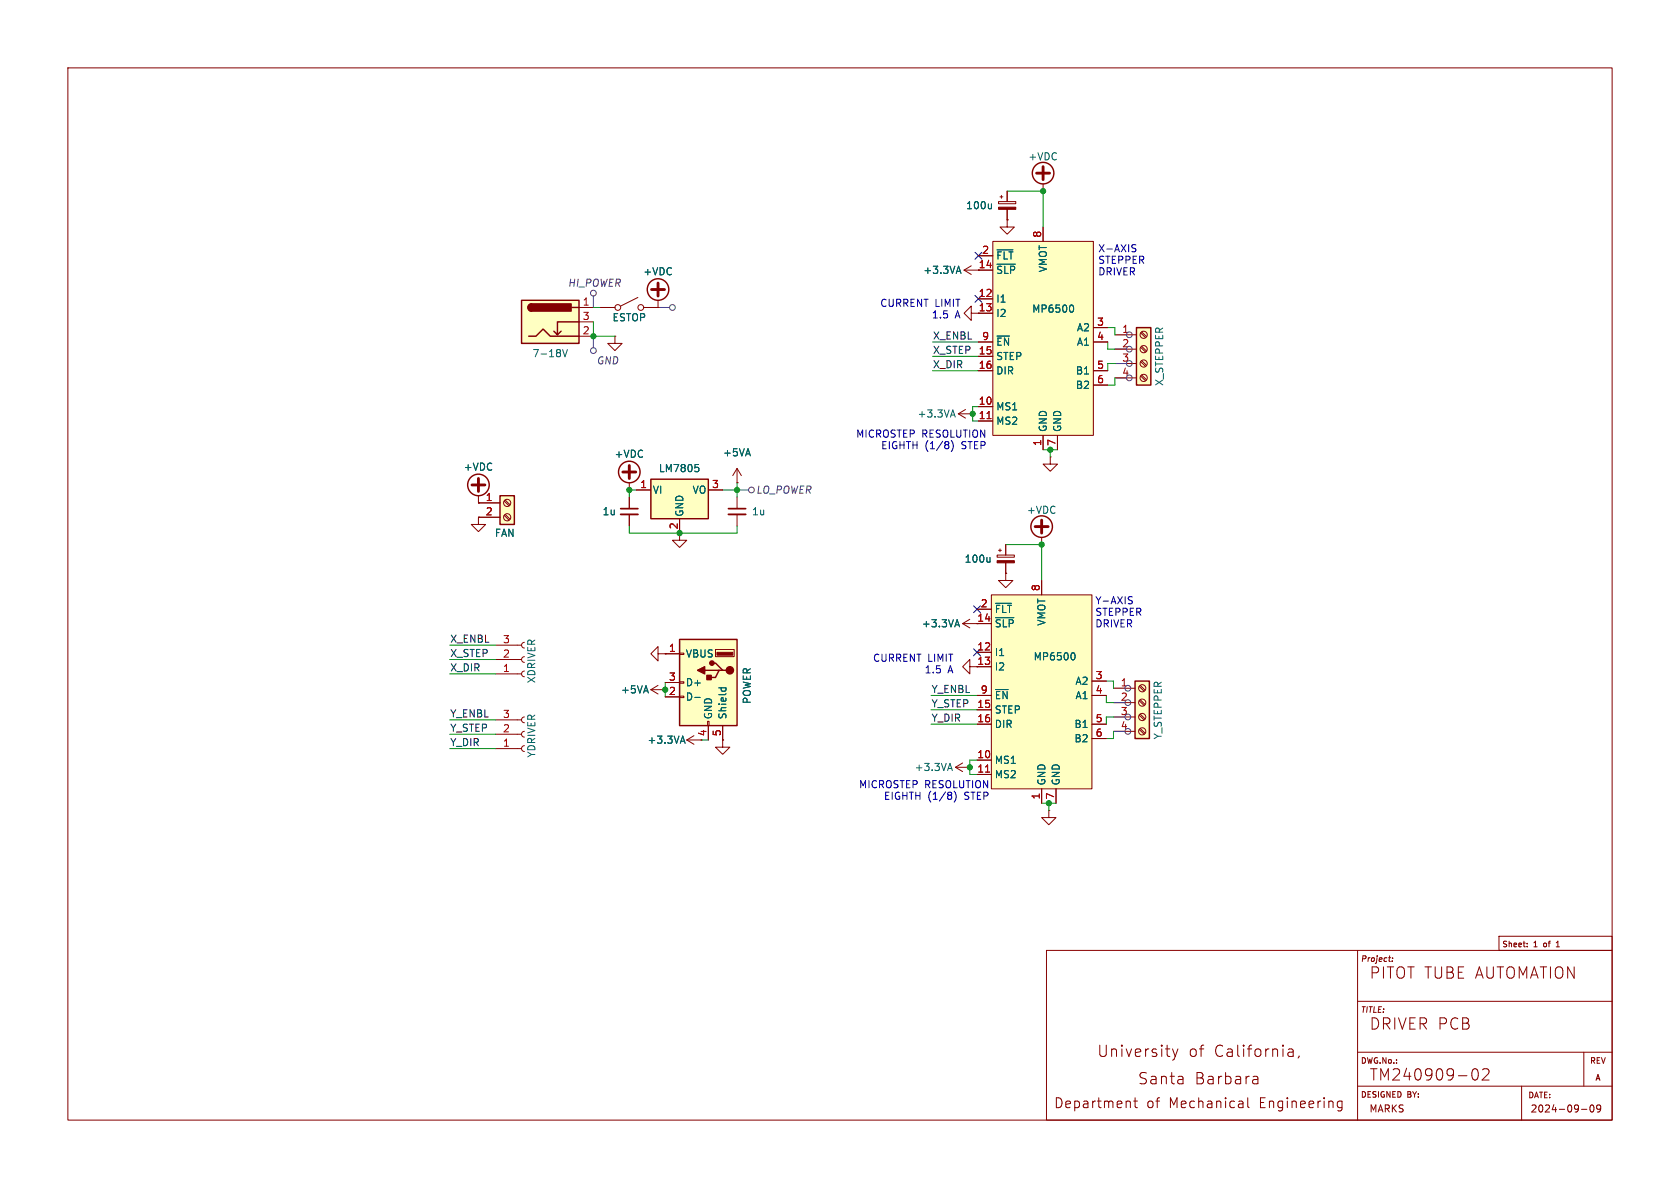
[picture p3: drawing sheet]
<svg xmlns="http://www.w3.org/2000/svg" width="297mm" height="210mm" viewBox="0 0 297 210" stroke-linecap="round" stroke-linejoin="round" font-family="sans-serif">
<g fill="none" stroke="#840000" stroke-width=".18">
<path d="M12 12h273v186h-273zM176.5 35.6h3.1v.4h-3.1zM176.8 34.8h.5M177 34.5v.6M178.1 38.9v1.2h1.2l-1.2 1.3-1.3-1.3h1.3M178.1 38.9h.1M178.1 33.8v1.8M178.1 37v1.9M184.4 33.8h.1M184.4 32.5v1.3M170.4 47.8l1.3 .7M170.4 47.8h2.6"/>
<path d="M171.7 55.4v-1.3l-1.3 1.3 1.3 1.2v-1.2h1.3M171.7 47l-1.3 .8M169.4 73.2l1.3 .7M169.4 73.2h2.6M170.7 72.4l-1.3 .8M172 73.2h.1M111.3 86.6h.1M111.3 85.3v1.3M130.3 87.9v2M130.3 90.9v2.1M176.3 98.1h3v.4h-3zM176.5 97.3h.5"/>
<path d="M176.8 97v.5M177.8 96.3v1.8M177.8 99.5v1.8M185.7 80.8v1.2h1.2l-1.2 1.3-1.3-1.3h1.3M185.7 80.8h.1M87.6 114h4.6M87.6 116.6h4.6M87.6 119.1h4.6M92.7 113.5l-.3 .2-.2 .4 .2 .3 .3 .2M92.7 116.1l-.3 .1-.2 .4 .2 .3 .3 .2M92.7 118.6l-.3 .2-.2 .3 .2 .4 .3 .1M185 168h100v30h-100z"/>
<path d="M240 177h45M240 168v30M245.5 169.3h.4M245.7 170h.1M246.1 169.9v.1M246.2 169.3v.1M265 165.5h20v2.5h-20zM270 167.3v.1M270 166.8v.1M275.1 167.4h.6M275.3 166.5l-.2 .2M199.8 194.7v1.1"/>
<path d="M200.4 194.6h.7M200.7 194.1v1.5l.1 .1 .3 .1M207.3 185.4l.5 1.4M207.8 186.8l-.2 .4-.3 .2M208.2 185.4l-.4 1.4M219.7 194.7l.1 1.1M219.8 195.7l-.2 .1M219.8 195.1h-.2M220.6 194.1v1.5l.2 .2M221.7 190.3l.6 .1 .1 1.2M222.4 191.5l-.7 .1M222.4 190.7l-.7 .1"/>
<path d="M227.8 185.5l.2-.1 .5 .1 .1 1.3M227.8 186.7l.2 .1 .6-.1M228.6 185.9l-.8 .2M229.7 186.7l-.2 .3M237.3 194.7l-.5-.1-.4 .4v.5l.2 .2h.7M237.3 194.6v1.5a.47 .47 0 0 1-.8 .2M240 186h45M240 192h45M260.4 189.1a.48 .48 0 0 1 .5-.2 .48 .48 0 0 1 .3 .4 1.03 1.03 0 0 1-.5 1.6 1.22 1.22 0 0 1-.3-1.8zM262.1 189.1l.3-.2 .7 .1a.54 .54 0 0 1 0 .8l-1.1 1.1h1.2M269 192v6M279.6 196.1h.9"/>
<path d="M280 186v6M281.3 195.4l.1-.1a.67 .67 0 0 1 .4 .7 .67 .67 0 0 1-.4 .6 .83 .83 0 0 1-.1-1.2zM283 195.9l-.3 .2-.3-.1-.1-.1 .1-.5 .3-.1 .2 .1a.83 .83 0 0 1-.3 1.2h-.2"/>
</g>
<path d="M183.3 30.6h2.2M184.4 29.5v2.3M110.1 83.4h2.3M111.3 82.3v2.3" fill="none" stroke="#840000" stroke-width=".51"/>
<g fill="none" stroke="#840000" stroke-width=".25">
<circle cx="184.4" cy="30.6" r="1.9"/>
<circle cx="111.3" cy="83.4" r="1.9"/>
</g>
<path d="M128.8 90.9h3" fill="none" stroke="#840000" stroke-width=".33"/>
<path d="M128.8 89.9h3" fill="none" stroke="#840000" stroke-width=".3"/>
<g fill="#840000" stroke="#840000" stroke-width=".18">
<path d="M176.5 36.6h3.1v.4h-3.1z"/>
<path d="M176.3 99.1h3v.4h-3z"/>
</g>
<path d="M175.3 36.1v.8M175.3 36.8l-.2 .1M169.2 48h.6M169.5 47.1l.4 1.2M168.1 73.4h.7M168.5 72.5l.4 1.2M175 98.5v.9M175 99.3l-.2 .1" fill="none" stroke="#006464" stroke-width=".18"/>
<path d="M175.5 42.7h17.8v34.3h-17.8z" fill="#ffffc2"/>
<g fill="none" stroke="#840000" stroke-width=".18">
<path d="M173 52.8h2.5M173 55.4h2.5M173 47.8h2.5M173 45.2h2.5M175.5 42.7h17.8v34.3h-17.8zM184.4 40.1v2.6M193.3 57.9h2.5M173 71.9h2.5M173 74.4h2.5M173 63h2.5M173 65.5h2.5M173 60.5h2.5"/>
<path d="M184.4 77v2.5M186.9 77v2.5M193.3 65.5h2.5M193.3 60.5h2.5M193.3 68.1h2.5M184.1 96.3h.1M184.1 95v1.3M177.8 101.3v1.3h1.3l-1.3 1.3-1.3-1.3h1.3M177.8 101.3h.1"/>
</g>
<path d="M174.5 74h.7" fill="none" stroke="#a90000" stroke-width=".18"/>
<path d="M176.2 46.7h3.3M176.2 44.2h2.9M176.2 59.4h2.3M189.5 53.9a.79 .79 0 0 1 0 1.3" fill="none" stroke="#006464" stroke-width=".18"/>
<path d="M183 93.1h2.3M184.1 91.9v2.3" fill="none" stroke="#840000" stroke-width=".51"/>
<circle cx="184.1" cy="93.1" r="1.9" fill="none" stroke="#840000" stroke-width=".25"/>
<path d="M175.3 105.2h17.7v34.2h-17.7z" fill="#ffffc2"/>
<g fill="none" stroke="#840000" stroke-width=".18">
<path d="M171.4 117.9v-1.3l-1.2 1.3 1.2 1.2v-1.2h3.9M172.7 115.3h2.6M172.7 110.2h2.6M172.7 107.7h2.6M175.3 105.2h17.7v34.2h-17.7zM184.1 102.6v2.6M168.9 135.6l1.3 .8M168.9 135.6h2.5M170.2 134.9l-1.3 .7M171.4 135.6h.1M172.7 134.4h2.6M172.7 136.9h2.6"/>
<path d="M172.7 125.5h2.6M172.7 128h2.6M172.7 122.9h2.6M184.1 139.4v2.6M186.7 139.4v2.6M193 128h2.6M193 120.4h2.6M193 122.9h2.6M193 130.6h2.6M185.4 143.3v1.2h1.3l-1.3 1.3-1.3-1.3h1.3M185.4 143.3h.1"/>
</g>
<path d="M174.2 136.5h.8" fill="none" stroke="#a90000" stroke-width=".18"/>
<path d="M176 109.2h3.2M176 106.7h2.8M189.8 115.4a.79 .79 0 0 1 0 1.3M167.6 135.9h.6M167.9 134.9l.5 1.3M176 121.9h2.2" fill="none" stroke="#006464" stroke-width=".18"/>
<path d="M200.7 120.4h2.5v10.2h-2.5z" fill="#ffffc2"/>
<path d="M200.7 120.4h2.5v10.2h-2.5z" fill="none" stroke="#840000" stroke-width=".25"/>
<g fill="none" stroke="#840000" stroke-width=".18">
<path d="M87.6 127.3h4.6M87.6 129.8h4.6M87.6 132.3h4.6M92.7 126.7l-.4 .2-.1 .3 .1 .4 .4 .2M92.7 129.3l-.4 .1-.1 .4 .1 .4 .4 .1M92.7 131.8l-.4 .2-.1 .3 .1 .4 .4 .1M196.8 121.7h3.9M196.8 124.2h3.9M196.8 126.7h3.9M196.8 129.3h3.9M201.4 129l.9 .8M201.4 126.4l.9 .9"/>
<path d="M201.4 123.9l.9 .8M201.4 121.3l.9 .9M201.6 128.8l.8 .8M201.6 126.2l.8 .9M201.6 123.7l.8 .8M201.6 121.2l.8 .8"/>
<circle cx="201.9" cy="121.7" r=".63"/>
<circle cx="201.9" cy="124.2" r=".63"/>
<circle cx="201.9" cy="126.7" r=".63"/>
<circle cx="201.9" cy="129.3" r=".63"/>
</g>
<path d="M115.1 84.7h10.1v7h-10.1z" fill="#ffffc2"/>
<g fill="none" stroke="#840000" stroke-width=".25">
<path d="M115.1 84.7h10.1v7h-10.1z"/>
<circle cx="116.3" cy="51.2" r="1.9"/>
</g>
<g fill="none" stroke="#840000" stroke-width=".18">
<path d="M106.2 54.4h2.5M108.7 59.4v1.3h1.3l-1.3 1.3-1.3-1.3h1.3M108.7 59.4h.1M112.8 52.6l-3.1 1.5M113.8 54.4h2.5M116.3 54.4h.1M116.3 53.1v1.3M112.5 86.6h2.6M120.1 91.7v2.5M125.2 86.6h2.6"/>
<circle cx="109.2" cy="54.4" r=".51"/>
<circle cx="113.3" cy="54.4" r=".51"/>
</g>
<path d="M122.9 82.1h.6M123 82.6h.3l.3 .2-.2 .5-.4 .1" fill="none" stroke="#006464" stroke-width=".18"/>
<path d="M115.2 51.2h2.3M116.3 50v2.3" fill="none" stroke="#840000" stroke-width=".51"/>
<path d="M200.9 57.9h2.6v10.2h-2.6z" fill="#ffffc2"/>
<path d="M200.9 57.9h2.6v10.2h-2.6z" fill="none" stroke="#840000" stroke-width=".25"/>
<g fill="none" stroke="#840000" stroke-width=".18">
<path d="M197.1 59.2h3.8M201.7 58.9l.8 .8M201.8 58.7l.9 .8M197.1 61.7h3.8M197.1 64.3h3.8M197.1 66.8h3.8M201.7 66.5l.8 .8M201.7 63.9l.8 .9M201.7 61.4l.8 .8M201.8 66.3l.9 .8M201.8 63.8l.9 .8M201.8 61.2l.9 .9"/>
<circle cx="202.2" cy="59.2" r=".63"/>
<circle cx="202.2" cy="61.7" r=".63"/>
<circle cx="202.2" cy="66.8" r=".63"/>
<circle cx="202.2" cy="64.3" r=".63"/>
</g>
<path d="M92.2 53.1h10.2v7.6h-10.2z" fill="#ffffc2"/>
<path d="M92.2 53.1h10.2v7.6h-10.2zM93.5 59.4h1.2l1.3-1.2 1.3 1.2h5.1M94 53.7a.64 .64 0 0 0-.7 .7 .64 .64 0 0 0 .7 .6M99.2 58.5l-.6 .7M101.1 54.4h1.3M102.4 56.9h-3.8v2.3l-.7-.7" fill="none" stroke="#840000" stroke-width=".25"/>
<g fill="#840000" stroke="#840000" stroke-width=".25">
<path d="M93.5 53.9l.5-.2v1.3a.64 .64 0 0 1-.6-.4 .64 .64 0 0 1 .1-.7z"/>
<path d="M94 53.7h7v1.3h-7z"/>
</g>
<g fill="none" stroke="#840000" stroke-width=".18">
<path d="M102.4 54.4h2.5M102.4 59.4h2.5M102.4 56.9h2.5M84.6 91.4v1.3h1.3l-1.3 1.3-1.3-1.3h1.3M84.6 91.4h.1M111.3 87.9v2M111.3 90.9v2.1M120.1 94.2v1.3h1.3l-1.3 1.3-1.2-1.3h1.2M116.3 115.6v-1.3l-1.2 1.3 1.2 1.2v-1.2h1.3M117.6 115.6h.1M170.2 110.2l1.2 .8M170.2 110.2h2.5"/>
<path d="M171.4 109.5l-1.2 .7M115.1 121.9l1.2 .8M115.1 121.9h2.5M116.3 121.2l-1.2 .7M121.4 130.8l1.3 .8M121.4 130.8h2.6M122.7 130l-1.3 .8M127.8 130.8v1.3h1.2l-1.2 1.3-1.3-1.3h1.3M127.8 130.8h.1"/>
</g>
<path d="M99.5 61.8l.4 1.3 .4-1.3M168.9 110.5h.6M169.2 109.5l.4 1.3M120.4 131h.6M120.7 130.1l.4 1.3" fill="none" stroke="#006464" stroke-width=".18"/>
<path d="M109.7 90.9h3.1" fill="none" stroke="#840000" stroke-width=".33"/>
<path d="M109.7 89.9h3.1" fill="none" stroke="#840000" stroke-width=".3"/>
<path d="M120.1 113h10.2v15.3h-10.2z" fill="#ffffc2"/>
<path d="M120.1 113h10.2v15.3h-10.2zM124.6 118.5h2.5M125.9 117.2h.6l1.3 1.3h.6M127.8 118.5h-.7l-.6 1.3h-1.3" fill="none" stroke="#840000" stroke-width=".25"/>
<g fill="#840000" stroke="#840000" stroke-width=".25">
<path d="M123.3 118.5l1.3-.6v1.2z"/>
<path d="M125 119.4h.7v.7h-.7z"/>
<circle cx="129" cy="118.5" r=".63"/>
<circle cx="125.9" cy="117.2" r=".38"/>
</g>
<path d="M126.7 115.3h2.8v.5h-2.8z" fill="#840000" stroke="#840000" stroke-width=".18"/>
<path d="M117.6 115.6h2.5M120.1 115.4h.8v.3h-.8zM126.5 114.8h3.3v1.3h-3.3zM117.6 123.2h2.5M117.6 120.7h2.5M120.1 123.1h.8v.2h-.8zM120.1 120.5h.8v.3h-.8zM125.1 127.5h.2v.8h-.2zM125.2 128.3v2.5M127.8 128.3v2.5" fill="none" stroke="#840000" stroke-width=".18"/>
<path d="M122.8 123.3h1M127.1 121.6h1.2M127.6 121.6l-.1 .4M128.3 121.6v.4" fill="none" stroke="#006464" stroke-width=".18"/>
<path d="M88.4 87.6h2.5v5.1h-2.5z" fill="#ffffc2"/>
<g fill="none" stroke="#840000" stroke-width=".25">
<path d="M88.4 87.6h2.5v5.1h-2.5z"/>
<circle cx="84.6" cy="85.7" r="1.9"/>
</g>
<g fill="none" stroke="#840000" stroke-width=".18">
<path d="M178.1 38.9h.1M178.1 33.8v1.8M178.1 37v1.9M106.2 54.4h2.5M113.8 54.4h2.5M116.3 54.4h.1M173 52.8h2.5M173 55.4h2.5M173 47.8h2.5M173 45.2h2.5M184.4 40.1v2.6M193.3 57.9h2.5"/>
<path d="M173 71.9h2.5M173 74.4h2.5M173 63h2.5M173 65.5h2.5M173 60.5h2.5M184.4 77v2.5M186.9 77v2.5M193.3 65.5h2.5M193.3 60.5h2.5M193.3 68.1h2.5M84.6 88.9h.1M84.6 91.4h.1"/>
<path d="M84.6 88.9h3.8M84.6 91.4h3.8M84.6 87.6v1.3M89.1 91.1l.9 .8M89.1 88.6l.9 .8M89.3 90.9l.9 .9M89.3 88.4l.9 .8M111.3 86.6h.1M111.3 87.9v2M111.3 90.9v2.1M112.5 86.6h2.6M120.1 91.7v2.5"/>
<path d="M125.2 86.6h2.6M130.3 85.3h.1M130.3 82.8l-.8 1.3M130.3 82.8v2.5M130.3 82.8l.8 1.3M177.8 96.3v1.8M177.8 99.5v1.8M117.6 115.6h.1M117.6 115.6h2.5M172.7 115.3h2.6M172.7 117.9h2.6M172.7 110.2h2.6"/>
<path d="M172.7 107.7h2.6M177.8 101.3h.1M184.1 102.6v2.6M117.6 123.2h2.5M117.6 120.7h2.5M125.2 128.3v2.5M127.8 130.8h.1M127.8 128.3v2.5M172.7 134.4h2.6M172.7 136.9h2.6M172.7 125.5h2.6M172.7 128h2.6"/>
<path d="M172.7 122.9h2.6M184.1 139.4v2.6M186.7 139.4v2.6M193 128h2.6M193 120.4h2.6M193 122.9h2.6M193 130.6h2.6"/>
<circle cx="89.7" cy="91.4" r=".63"/>
<circle cx="89.7" cy="88.9" r=".63"/>
</g>
<path d="M83.4 85.7h2.3M84.6 84.6v2.3" fill="none" stroke="#840000" stroke-width=".51"/>
<g fill="none" stroke="#484848" stroke-width=".18">
<path d="M104.9 52.3v2.1M104.9 59.4v2.1M116.3 54.4h2.1M197.1 59.2h2M197.1 66.8h2M197.1 61.7h2M197.1 64.3h2M130.3 86.6h2M196.8 121.7h2.1M196.8 129.3h2.1M196.8 124.2h2.1M196.8 126.7h2.1"/>
<circle cx="104.9" cy="51.8" r=".51"/>
<circle cx="118.9" cy="54.4" r=".51"/>
<circle cx="199.6" cy="59.2" r=".51"/>
<circle cx="104.9" cy="62" r=".51"/>
<circle cx="199.6" cy="61.7" r=".51"/>
<circle cx="199.6" cy="64.3" r=".51"/>
<circle cx="199.6" cy="66.8" r=".51"/>
<circle cx="132.8" cy="86.6" r=".51"/>
<circle cx="199.4" cy="121.7" r=".51"/>
<circle cx="199.4" cy="124.2" r=".51"/>
<circle cx="199.4" cy="126.7" r=".51"/>
<circle cx="199.4" cy="129.3" r=".51"/>
</g>
<path d="M200.3 43.8l.4 .2 .1 .3-.2 .2h-.3M200.3 43.2l.5 .1M167.6 78.7l.1 .1-.1 .5M167.7 78.2v.2l-.1 .1M168.4 78.1a1.47 1.47 0 0 1-.2 1.7M199.7 106.1l.4 .1 .1 .3-.3 .2h-.3M199.7 105.5h.5M168.1 140.6l.2 .2-.2 .4M168.2 140.2l.1 .1-.2 .2M168.9 140.1a1.47 1.47 0 0 1-.2 1.7" fill="none" stroke="#0000c2" stroke-width=".18"/>
<g fill="none" stroke="#009600" stroke-width=".18">
<path d="M178.1 33.8h6.3v6.3M104.9 56.9v2.5h3.8M104.9 54.4h1.3M195.8 57.9h1.3v1.3M164.8 63h8.2M164.8 60.5h8.2M164.8 65.5h8.2M173 71.9h-1v2.5h1M184.4 79.5h2.5M185.7 79.5v1.3M195.8 60.5v1.2h1.3M197.1 64.3h-1.3v1.2"/>
<path d="M197.1 66.8v1.3h-1.3M111.3 93v1.2h19v-1.2M112.5 86.6h-1.2v1.3M127.8 86.6h2.5M130.3 85.3v2.6M177.8 96.3h6.3v6.3M79.5 116.6h8.1M79.5 114h8.1M79.5 119.1h8.1M79.5 132.3h8.1M79.5 127.3h8.1M79.5 129.8h8.1"/>
<path d="M117.6 120.7v1.2M164.6 122.9h8.1M164.6 125.5h8.1M164.6 128h8.1M172.7 134.4h-1.3v2.5h1.3M195.6 120.4h1.2v1.3M195.6 122.9v1.3h1.2M196.8 129.3v1.3h-1.2M196.8 126.7h-1.2v1.3M184.1 142h2.6M185.4 142v1.3"/>
</g>
<path d="M172.4 44.6l1.2 1.2M172.4 52.2l1.2 1.2M173.6 44.6l-1.2 1.2M173.6 52.2l-1.2 1.2M172.1 114.7l1.2 1.2M172.1 107.1l1.2 1.2M173.3 114.7l-1.2 1.2M173.3 107.1l-1.2 1.2" fill="none" stroke="#000084" stroke-width=".18"/>
<g fill="none" stroke="#006464" stroke-width=".18">
<path d="M175.3 36.1v.8M175.3 36.8l-.2 .1M169.2 48h.6M169.5 47.1l.4 1.2M176.2 46.7h3.3M176.2 44.2h2.9M176.2 59.4h2.3M189.5 53.9a.79 .79 0 0 1 0 1.3M122.9 82.1h.6M123 82.6h.3l.3 .2-.2 .5-.4 .1M175 98.5v.9M175 99.3l-.2 .1"/>
<path d="M168.9 110.5h.6M169.2 109.5l.4 1.3M176 109.2h3.2M176 106.7h2.8M189.8 115.4a.79 .79 0 0 1 0 1.3M120.4 131h.6M120.7 130.1l.4 1.3M122.8 123.3h1M127.1 121.6h1.2M127.6 121.6l-.1 .4M128.3 121.6v.4M176 121.9h2.2"/>
</g>
<path d="M174.5 74h.7M174.2 136.5h.8" fill="none" stroke="#a90000" stroke-width=".18"/>
<g fill="#009600" stroke="#009600" stroke-width=".18">
<circle cx="184.4" cy="33.8" r=".46"/>
<circle cx="172" cy="73.2" r=".46"/>
<circle cx="185.7" cy="79.5" r=".46"/>
<circle cx="104.9" cy="59.4" r=".46"/>
<circle cx="111.3" cy="86.6" r=".46"/>
<circle cx="171.4" cy="135.6" r=".46"/>
<circle cx="184.1" cy="96.3" r=".46"/>
<circle cx="185.4" cy="142" r=".46"/>
<circle cx="130.3" cy="86.6" r=".46"/>
<circle cx="120.1" cy="94.2" r=".46"/>
<circle cx="117.6" cy="121.9" r=".46"/>
</g>
<g font-size="2.8" fill="#840000">
<text x="242" y="173.2">PITOT TUBE AUTOMATION</text>
<text x="242" y="182.2">DRIVER PCB</text>
<text x="193.9" y="187">University</text>
<text x="201.1" y="192">Santa</text>
<text x="210.1" y="187">of</text>
<text x="211.2" y="192">Barbara</text>
<text x="214.6" y="187">California,</text>
<text x="242" y="191.2">TM240909-02</text>
</g>
<g font-size="2.4" fill="#840000">
<text x="186.3" y="196.1">Department</text>
<text x="202.6" y="196.1">of</text>
<text x="206.7" y="196.1">Mechanical</text>
<text x="222.7" y="196.1">Engineering</text>
</g>
<g font-size="1.8" fill="#006464">
<text x="181.7" y="28.5">+VDC</text>
<text x="170.7" y="37.2">100u</text>
<text x="176" y="46.1">~{FLT}</text>
<text x="113.6" y="48.9">+VDC</text>
<text x="163.1" y="48.6">+3.3VA</text>
<text x="176" y="53.7">I1</text>
<text x="176" y="48.6">~{SLP}</text>
<text x="185.3" y="48.2" transform="rotate(-90 185.3 48.2)">VMOT</text>
<text x="108.2" y="57">ESTOP</text>
<text x="176" y="56.2">I2</text>
<text x="182.4" y="55.5">MP6500</text>
<text x="190.3" y="58.8">A2</text>
<text x="94" y="63.3">7-18V</text>
<text x="176" y="63.9">STEP</text>
<text x="176" y="61.3">~{EN}</text>
<text x="190.3" y="61.3">A1</text>
<text x="176" y="66.4">DIR</text>
<text x="190.1" y="66.4">B1</text>
<text x="190.1" y="68.9">B2</text>
<text x="205.8" y="68.3" transform="rotate(-90 205.8 68.3)">X_STEPPER</text>
<text x="162.1" y="74">+3.3VA</text>
<text x="176" y="72.7">MS1</text>
<text x="176" y="75.3">MS2</text>
<text x="185.3" y="76.5" transform="rotate(-90 185.3 76.5)">GND</text>
<text x="187.8" y="76.5" transform="rotate(-90 187.8 76.5)">GND</text>
<text x="81.9" y="83.4">+VDC</text>
<text x="108.5" y="81.1">+VDC</text>
<text x="116.4" y="83.7">LM7805</text>
<text x="127.7" y="80.9">+5VA</text>
<text x="115.3" y="87.5">VI</text>
<text x="122.3" y="87.5">VO</text>
<text x="87.4" y="95.1">FAN</text>
<text x="106.4" y="91.3">1u</text>
<text x="121" y="91.4" transform="rotate(-90 121 91.4)">GND</text>
<text x="132.9" y="91.3">1u</text>
<text x="181.4" y="91">+VDC</text>
<text x="170.4" y="99.7">100u</text>
<text x="162.9" y="111.1">+3.3VA</text>
<text x="175.8" y="111.1">~{SLP}</text>
<text x="175.8" y="108.6">~{FLT}</text>
<text x="185" y="110.7" transform="rotate(-90 185 110.7)">VMOT</text>
<text x="121.2" y="116.4">VBUS</text>
<text x="175.8" y="116.2">I1</text>
<text x="175.8" y="118.7">I2</text>
<text x="182.6" y="116.9">MP6500</text>
<text x="94.8" y="120.9" transform="rotate(-90 94.8 120.9)">XDRIVER</text>
<text x="109.7" y="122.8">+5VA</text>
<text x="121.2" y="124.1">D-</text>
<text x="121.2" y="121.5">D+</text>
<text x="132.9" y="124.5" transform="rotate(-90 132.9 124.5)">POWER</text>
<text x="175.8" y="123.8">~{EN}</text>
<text x="190" y="121.3">A2</text>
<text x="190" y="123.8">A1</text>
<text x="114.4" y="131.7">+3.3VA</text>
<text x="126.1" y="127.3" transform="rotate(-90 126.1 127.3)">GND</text>
<text x="128.6" y="127.3" transform="rotate(-90 128.6 127.3)">Shield</text>
<text x="175.8" y="126.3">STEP</text>
<text x="175.8" y="128.9">DIR</text>
<text x="189.8" y="128.9">B1</text>
<text x="189.8" y="131.4">B2</text>
<text x="205.6" y="130.8" transform="rotate(-90 205.6 130.8)">Y_STEPPER</text>
<text x="94.8" y="134" transform="rotate(-90 94.8 134)">YDRIVER</text>
<text x="161.6" y="136.5">+3.3VA</text>
<text x="175.8" y="135.2">MS1</text>
<text x="175.8" y="137.8">MS2</text>
<text x="185" y="138.9" transform="rotate(-90 185 138.9)">GND</text>
<text x="187.6" y="138.9" transform="rotate(-90 187.6 138.9)">GND</text>
</g>
<g font-size="1.8" fill="#840000">
<text x="172.9" y="47.5">14</text>
<text x="172.9" y="55.1">13</text>
<text x="119.9" y="93.7" transform="rotate(-90 119.9 93.7)">2</text>
<text x="118.2" y="122.9">2</text>
<text x="125" y="130.2" transform="rotate(-90 125 130.2)">4</text>
</g>
<g font-size="1.8" fill="#a90000">
<text x="173.5" y="45">2</text>
<text x="184.1" y="42.1" transform="rotate(-90 184.1 42.1)">8</text>
<text x="172.9" y="52.6">12</text>
<text x="102.9" y="54.1">1</text>
<text x="102.9" y="59.2">2</text>
<text x="102.9" y="56.6">3</text>
<text x="193.9" y="57.7">3</text>
<text x="198.3" y="58.9">1</text>
<text x="172.9" y="62.7">15</text>
<text x="172.9" y="65.3">16</text>
<text x="173.5" y="60.2">9</text>
<text x="193.9" y="60.2">4</text>
<text x="193.9" y="65.3">5</text>
<text x="198.3" y="61.5">2</text>
<text x="198.3" y="64">3</text>
<text x="172.9" y="71.6">10</text>
<text x="193.9" y="67.8">6</text>
<text x="198.3" y="66.5">4</text>
<text x="172.9" y="74.2">11</text>
<text x="184.1" y="78.9" transform="rotate(-90 184.1 78.9)">1</text>
<text x="186.7" y="78.9" transform="rotate(-90 186.7 78.9)">7</text>
<text x="85.8" y="88.6">1</text>
<text x="113.1" y="86.4">1</text>
<text x="125.8" y="86.4">3</text>
<text x="85.8" y="91.2">2</text>
<text x="173.3" y="107.4">2</text>
<text x="183.9" y="104.6" transform="rotate(-90 183.9 104.6)">8</text>
<text x="88.8" y="113.8">3</text>
<text x="172.7" y="110">14</text>
<text x="88.8" y="118.9">1</text>
<text x="88.8" y="116.3">2</text>
<text x="118.2" y="115.3">1</text>
<text x="172.7" y="115.1">12</text>
<text x="172.7" y="117.6">13</text>
<text x="118.2" y="120.4">3</text>
<text x="172.7" y="125.2">15</text>
<text x="173.3" y="122.7">9</text>
<text x="193.6" y="120.1">3</text>
<text x="193.6" y="122.7">4</text>
<text x="198" y="121.4">1</text>
<text x="198" y="124">2</text>
<text x="88.8" y="129.5">2</text>
<text x="88.8" y="127">3</text>
<text x="127.5" y="130.2" transform="rotate(-90 127.5 130.2)">5</text>
<text x="172.7" y="127.8">16</text>
<text x="193.6" y="127.8">5</text>
<text x="193.6" y="130.3">6</text>
<text x="198" y="126.5">3</text>
<text x="198" y="129">4</text>
<text x="88.8" y="132.1">1</text>
<text x="172.7" y="134.1">10</text>
<text x="172.7" y="136.7">11</text>
<text x="183.9" y="141.4" transform="rotate(-90 183.9 141.4)">1</text>
<text x="186.4" y="141.4" transform="rotate(-90 186.4 141.4)">7</text>
</g>
<g font-size="1.8" fill="#0000c2">
<text x="194.1" y="44.8">X-AXIS</text>
<text x="194.1" y="46.8">STEPPER</text>
<text x="194.1" y="48.9">DRIVER</text>
<text x="155.5" y="54.5">CURRENT LIMIT</text>
<text x="164.6" y="56.5">1.5</text>
<text x="168.8" y="56.5">A</text>
<text x="151.3" y="77.6">MICROSTEP RESOLUTION</text>
<text x="155.7" y="79.6">EIGHTH (1/8)</text>
<text x="170.1" y="79.6">STEP</text>
<text x="193.5" y="107">Y-AXIS</text>
<text x="193.5" y="109.1">STEPPER</text>
<text x="193.5" y="111.1">DRIVER</text>
<text x="154.2" y="117.2">CURRENT LIMIT</text>
<text x="163.4" y="119.2">1.5</text>
<text x="167.6" y="119.2">A</text>
<text x="151.8" y="139.5">MICROSTEP RESOLUTION</text>
<text x="156.2" y="141.6">EIGHTH (1/8)</text>
<text x="170.6" y="141.6">STEP</text>
</g>
<g font-size="1.8" fill="#484848">
<text x="100.3" y="50.9">HI_POWER</text>
<text x="105.4" y="64.6">GND</text>
<text x="133.6" y="87.5">LO_POWER</text>
</g>
<g font-size="1.8" fill="#0f0f0f">
<text x="164.8" y="60.1">X_ENBL</text>
<text x="164.8" y="62.6">X_STEP</text>
<text x="164.8" y="65.2">X_DIR</text>
<text x="79.5" y="113.7">X_ENBL</text>
<text x="79.5" y="116.2">X_STEP</text>
<text x="79.5" y="118.8">X_DIR</text>
<text x="164.6" y="122.6">Y_ENBL</text>
<text x="164.6" y="125.1">Y_STEP</text>
<text x="79.5" y="129.4">Y_STEP</text>
<text x="79.5" y="132">Y_DIR</text>
<text x="79.5" y="126.9">Y_ENBL</text>
<text x="164.6" y="127.7">Y_DIR</text>
</g>
<g font-size="1.7" fill="#840000">
<text x="242" y="196.9">MARKS</text>
<text x="270.5" y="196.9">2024-09-09</text>
</g>
<g font-size="1.4" fill="#840000">
<text x="265.5" y="167.5">Sheet:</text>
<text x="271.1" y="167.5">1</text>
<text x="273.1" y="167.5">of</text>
<text x="275.6" y="167.5">1</text>
<text x="240.5" y="170.2">Project:</text>
<text x="240.5" y="179.2">TITLE:</text>
<text x="240.5" y="188.2">DWG.No.:</text>
<text x="281" y="188.2">REV</text>
<text x="281.9" y="191.3">A</text>
<text x="240.5" y="194.2">DESIGNED</text>
<text x="248.8" y="194.2">BY:</text>
<text x="270.1" y="194.3">DATE:</text>
</g>
</svg>
